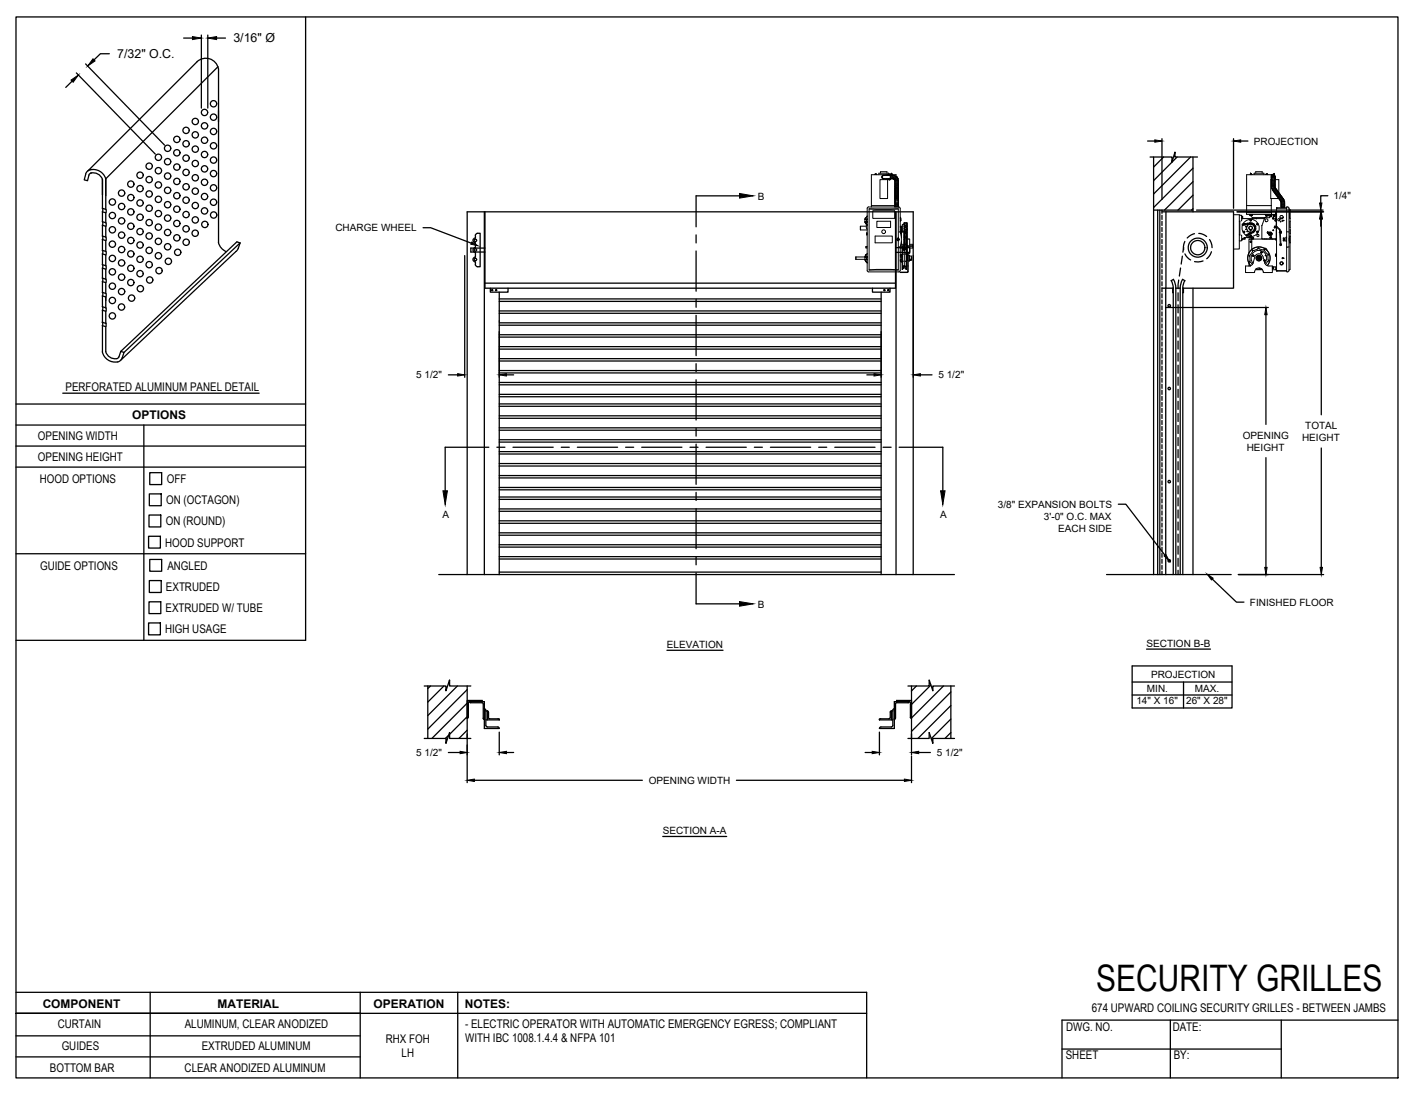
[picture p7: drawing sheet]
<svg xmlns="http://www.w3.org/2000/svg" width="279mm" height="216mm" viewBox="0 0 279 216" stroke-linecap="round" stroke-linejoin="round" font-family="sans-serif">
<!-- layer: ANNOTATIONS -->
<g fill="none" stroke="#000" stroke-width=".25">
<path d="M14.2 16l-1.2 1.3M15.1 14.4l15.5 16M16.9 12.6l15.6 16M21.6 10.6h-1.8l-1.2 1.2M36.2 7.5h1.8M39.7 6.9v14.4M41 6.9v14.4M42.7 7.5h1.8M226.4 27.8h1.5M229.3 27.4v12M243.4 27.4v13.7M244.8 27.8h1.4"/>
<path d="M262 38.6h-1.4v1.5M83.5 44.9h1.5l8 3.1M91.7 50.4v24.1M180.2 50.4v24.1M236.1 41.5h25M244.1 41.8h17.1M260.6 43.2v1.4M260.7 43.2v38.7M88.5 74h1.8M98.5 65.4v9.1M99.9 74h1.4M171 74h1.5"/>
<path d="M173.9 65.4v9.1M181.6 74h2.3M230 60.7h20.3M249.8 62.1v21.7M220.7 99.5h1.4l7.7 10.1M249.8 90.3v21.7M260.7 88.4v23.6M239.2 114.3l4.8 4.5h1.4M244.3 113.4h16.9M131.6 128.3h11.1M223.4 131.4h19.7v8.3h-19.7zM223.4 134.6h19.7"/>
<path d="M223.4 137.2h19.7M226.2 128.1h12.6M233.5 134.6v5.1M88.5 148.5h2.3M92.2 144.8v9.7M93.6 154h33.1M98.5 144.5v4.5M99.9 148.5h1.4M145.3 154h33.2M170.7 148.5h1.4M173.5 144.5v4.5M179.9 144.8v4.2"/>
<path d="M179.9 149.2v5.3M181.3 148.5h2.3M130.8 165.1h12.6"/>
</g>
<g fill="#000" stroke="#000" stroke-width=".2">
<path d="M14 15.8l1.5-1-1.1 1.4zM18.4 11.6l.4 .4-1.5 1zM38 7.2l1.7 .3-1.7 .3zM41 7.5l1.7-.3v.6zM227.9 27.6l1.4 .2-1.4 .3zM243.4 27.8l1.4-.2v.5zM93.1 47.8l1.2 .7-1.4-.3zM260.6 41.8l.2 1.4h-.4zM260.4 40.1h.4l-.2 1.4zM260.7 41.8l.2 1.4h-.4zM90.3 73.7l1.4 .3-1.4 .2zM98.5 74l1.4-.3v.5z"/>
<path d="M172.5 73.7l1.4 .3-1.4 .2zM180.2 74l1.4-.3v.5zM249.8 60.7l.2 1.4h-.4zM229.7 109.7l.3-.3 .7 1.3zM238.2 113.3l1.2 .8-.4 .3zM249.6 112h.4l-.2 1.4zM260.5 112h.4l-.2 1.4zM90.8 148.3l1.4 .2-1.4 .2zM92.2 154l1.4-.2v.4zM98.5 148.5l1.4-.2v.4zM172.1 148.3l1.4 .2-1.4 .2zM178.5 153.8l1.4 .2-1.4 .2z"/>
<path d="M179.9 148.5l1.4-.2v.4z"/>
</g>
<!-- layer: RHX RH F.O.H. -->
<g fill="none" stroke="#000" stroke-width=".25">
<path d="M226.9 31h4.3v1l.6-2v1h4.5M227.6 31v82.4M229.6 31l-2 2M232.3 31l-4.7 4.6M234.9 31l-7.3 7.3M235.4 33.2l-7.8 7.8M235.4 35.9l-5.6 5.6M235.4 38.5l-3 3M235.4 31v10.8M93.8 46.5l.2-.4 .7-.1v6.6h-.7l-.2-.4M93.8 48.9a.48 .48 0 0 0-.5 .4 .48 .48 0 0 0 .5 .5v.9a.48 .48 0 0 0-.5 .5 .48 .48 0 0 0 .5 .5v.5M93.8 47a.48 .48 0 0 0-.5 .4 .48 .48 0 0 0 .5 .5v1"/>
<path d="M93.8 46.5v.5M95.6 41.8v71.6M95.7 41.8v15.1h81v-15.1M95.7 49h-2.8v.7h2.8M95.7 55.9h81M96.8 56.9v.8h3.4v-.8M98.5 57.7v55.7M98.5 59h75.4M98.5 59.5h75.4M172.1 56.9v.8h3.5v-.8M173.9 57.7v55.7M176.7 48.9h2.8v.9h-2.8"/>
<path d="M176.8 41.8v71.6M227.6 41.5h7.8M228.4 41.5v71.9M228.9 41.5v71.9M229.3 41.8h14.1v15.1h-10M229.3 56.9h2.2M229.3 41.5v.6M229.3 42.5v.8M229.3 43.7v.8M229.3 44.9v.8M229.3 46.1v.8M229.3 47.3v.8"/>
<path d="M229.3 48.5v.8M229.3 49.7v.7M229.3 50.8v.8M229.3 52v.8M229.3 53.2v.8M229.3 54.4v.8M229.3 55.6v.8M229.3 56.8v.8M229.3 58v.8M229.3 59.2v.8M230 56.9v56.5M230.1 41.8v15.1"/>
<path d="M231.4 56.9v.9h.1M231.5 56.9v56.5M231.5 55.1l.4 1 .1 .8M231.5 55.1l-.4 .3 .3 .7 .1 .8M232 56.9h.9M232 56.9v56.5M232.5 57.8v1.6M232.6 55.3l-.1 1.7M232.9 56.9v56.5M232.9 52.9l-.2 1.6M233.3 50.5l-.2 1.6M233.3 55.1l-.3 1-.1 .8"/>
<path d="M233.4 55.1l.4 .3-.3 .7-.1 .8M233.4 56.9v56.5M233.5 56.9v.9h-.1M233.6 48.9l-.2 .9M233.8 47.6l-.3 1 .1 .7M233.8 50.1l.5 .7 .6 .5M235.4 56.9v56.5M235.4 41.2l-.3 .3M235.7 46.1l-.6 .3-.8 .6M236.5 46.1l.9 .1 .7 .5M237.4 51.5l-.9 .2-.8-.1M238.7 47.3l.3 .6 .2 1"/>
<path d="M239 49.7l-.2 .5-.7 .9M98.5 70.8h75.4M98.5 71.2h75.4M98.5 68.4h75.4M98.5 68.9h75.4M98.5 66.1h75.4M98.5 66.5h75.4M98.5 63.7h75.4M98.5 64.2h75.4M98.5 61.4h75.4M98.5 61.8h75.4M98.5 77.8h75.4"/>
<path d="M98.5 78.3h75.4M98.5 75.5h75.4M98.5 75.9h75.4M98.5 73.1h75.4M98.5 73.6h75.4M98.5 79.7h75.4M229.3 60.4v.8M229.3 61.6v.8M229.3 62.7v.8M229.3 63.9v.8M229.3 65.1v.8M229.3 66.3v.8"/>
<path d="M229.3 67.5v.8M229.3 68.7v.8M229.3 69.9v.8M229.3 71.1v.8M229.3 72.3v.8M229.3 73.5v.8M229.3 74.7v.7M229.3 75.8v.8M229.3 77v.8M229.3 78.2v.8M229.3 79.4v.8M232.5 60.2v1.5"/>
<path d="M232.5 62.5v1.6M232.5 64.9v1.6M232.5 67.3v1.6M232.5 69.7v1.6M232.5 72.1v1.6M232.5 74.4v1.6M232.5 76.8v1.6M232.5 79.2v1.6M98.5 84.4h75.4M98.5 84.9h75.4M98.5 82.1h75.4M98.5 82.6h75.4"/>
<path d="M98.5 80.2h75.4M98.5 89.1h75.4M98.5 89.6h75.4M98.5 86.8h75.4M98.5 87.2h75.4M98.5 96.2h75.4M98.5 96.7h75.4M98.5 93.9h75.4M98.5 94.3h75.4M98.5 91.5h75.4M98.5 92h75.4M98.5 98.1h75.4"/>
<path d="M98.5 98.6h75.4M229.3 80.6v.8M229.3 81.8v.8M229.3 83v.8M229.3 84.2v.8M229.3 85.4v.8M229.3 86.6v.8M229.3 87.8v.7M229.3 88.9v.8M229.3 90.1v.8M229.3 91.3v.8M229.3 92.5v.8"/>
<path d="M229.3 93.7v.8M229.3 94.9v.8M229.3 96.1v.8M229.3 97.3v.8M229.3 98.5v.8M229.3 99.7v.8M232.5 81.6v1.6M232.5 84v1.6M232.5 86.4v1.5M232.5 88.7v1.6M232.5 91.1v1.6M232.5 93.5v1.6"/>
<path d="M232.5 95.9v1.6M232.5 98.3v1.5M86.6 113.4h101.7M92.2 113.4v-71.6h88v71.6M98.5 112.9h75.4M98.5 102.8h75.4M98.5 103.3h75.4M98.5 100.4h75.4M98.5 100.9h75.4M98.5 107.5h75.4M98.5 108h75.4M98.5 105.2h75.4"/>
<path d="M98.5 105.6h75.4M98.5 109.9h75.4M98.5 110.3h75.4M218.3 113.4h24.6M229.3 100.8v.8M229.3 102v.8M229.3 103.2v.8M229.3 104.4v.8M229.3 105.6v.8M229.3 106.8v.8M229.3 108v.8M229.3 109.2v.8"/>
<path d="M229.3 110.4v.8M229.3 111.6v.8M229.3 112.8v.6M232.5 100.6v1.6M232.5 103v1.6M232.5 105.4v1.6M232.5 107.8v1.6M232.5 110.2v1.6M232.5 112.5v.9M83.7 135.4h4.3v.9l.7-2.1v1.2h4.2M84.4 135.4v10.3M84.9 135.4l-.5 .5"/>
<path d="M87.6 135.4l-3.2 3.2M88.7 134.3h.1M90.3 135.4l-5.9 5.8M92.2 135.4v10.3M92.2 136.1l-7.8 7.8M92.2 138.8l-7 6.9M92.6 138.5l-.2 .2v2.9l-.2 .2M95.1 138.2l-.2 .3M95.1 138.2h-2.9v3.6M95.6 139.9l.3 .3v3.1l.3 .2h2l.3 .3h-2.9v-5.3h-3l.2 .2h2.5l.1 3.1 .2 .2M176.5 139.9l-.3 .3-.1 3.1-.2 .1-2.1 .1M177.1 138.5l-.2-.3h3v3.6l-.3-.2"/>
<path d="M179.2 135.4h4.1v-1.2l.8 2.1v-.9h4.2M179.2 138.7h-2.5v3.1l-.2 .2M179.4 138.5l.2 .2M179.4 138.5l-.2 .2M179.4 138.5h-2.9v5.3h-3l.3-.3M179.6 138.7v2.9M179.9 135.4v10.3M180.8 135.4l-.9 1M183.7 135.2l-3.8 3.8M186.2 135.4l-6.3 6.3M187.6 136.6l-7.7 7.7M187.6 139.2l-6.5 6.5"/>
<path d="M187.6 135.4v10.3M83.7 145.7h4.3v1l.7-2.1v1.1h4.2M88.5 145.1l-.6 .6M92.2 141.4l-3.5 3.5M92.2 144.1l-1.6 1.6M95.6 142h.1M95.9 140.3h.3M95.9 142.1h2.6M96.1 140.3l.3 .2v1.1l.2 .2M96.2 140.3v1.8M96.6 141.9h1.7M98.3 141.8l.2 .3"/>
<path d="M98.5 142.1h.1M173.5 142.1h.1M173.5 142.1h2.7M173.7 141.8l-.2 .3M173.8 141.9h1.7M175.9 140.3l-.2 .2v1.1l-.3 .2M175.9 140.3h.3M175.9 140.3v1.8M176.5 142h.1M179.2 145.7h4.1v-1.1l.8 2.1v-1h4.2M187.6 141.9l-3.9 3.9M187.6 144.6l-1.1 1.1"/>
<circle cx="93.8" cy="51.2" r=".24"/>
<circle cx="93.8" cy="49.3" r=".24"/>
<circle cx="93.8" cy="47.4" r=".24"/>
<circle cx="97.1" cy="57.3" r=".12"/>
<circle cx="97.9" cy="57.3" r=".12"/>
<circle cx="174.5" cy="57.3" r=".12"/>
<circle cx="175.2" cy="57.3" r=".12"/>
<circle cx="236.3" cy="48.9" r="1.41"/>
<circle cx="236.3" cy="48.9" r="1.88"/>
<circle cx="230.7" cy="60.3" r=".24"/>
<circle cx="230.7" cy="76.7" r=".24"/>
<circle cx="230.7" cy="95" r=".24"/>
<circle cx="230.7" cy="110.7" r=".24"/>
</g>
<g fill="none" stroke="#000" stroke-width=".2">
<path d="M172.7 34.5h.3M172.7 34.4h.1M172.7 34.4h.2M172.8 34.4h.1M172.9 34.4h.1M173.6 35.5h1.5v3.7h-1.5zM173.7 34.2v-.3h1.3v.3M174.3 34.6a.32 .32 0 0 0-.2 .3 .32 .32 0 0 0 .2 .3M174.4 34.6a.35 .35 0 0 0-.4 .3 .35 .35 0 0 0 .4 .4M174.4 35.3h.7M174.5 34.6a.38 .38 0 0 0-.5 .3 .38 .38 0 0 0 .5 .4M174.8 35.3h.6"/>
<path d="M174.8 34.6h.5M175.1 34.5l-.7 .1a.31 .31 0 0 0-.3 .3 .31 .31 0 0 0 .3 .3M175.3 34.5h-3.4v6.4M175.3 34.5l-.2 .1 .2-.1M175.3 35.3h-.2l.2 .1M175.3 34.5l.1 .1M175.3 35.3v.1M175.3 35.4l.2 .1 .2-.1M175.3 34.5l.2-.2 .2 .2M175.3 34.4v-.2h-1.9v.3M175.4 34.5h.1M175.4 35.4h.1"/>
<path d="M175.5 34.6v-.2l.1 .2M175.5 35.3v.1M175.5 35.4h-.1M175.5 34.4h.1M175.5 34.6h.1M175.5 35.4h.1M175.5 34.4l-.1 .1M175.5 35.3h.1M175.5 34.4v.1M175.5 34.5v.1M175.5 34.5h.1M175.5 34.4l.1 .1"/>
<path d="M175.6 35.3l-.1 .1M175.6 35.4h-.1M175.6 34.5h.1M175.6 34.6h.3v.7h-.3l-.1 .2v-.2M175.7 35.4h.1M175.7 34.5h.1M175.7 34.5h1.1v.3M175.7 34.5v.9M175.8 34.4l.3 .1M175.8 34.4v.1M175.8 34.4h.1M175.8 34.4h.3"/>
<path d="M175.8 35.3h.1M175.8 34.6h.1M175.9 34.4h.1M176 35.3h.1M176 35.3v-.7h.1v.7M176.1 34.4h-.3M176.1 35.3h.1M176.1 34.6h.3M176.2 34.6v.7M176.2 34.6h.1M176.2 35.3h.2M176.4 34.6l.1 .1-.2 .6"/>
<path d="M176.4 34.6l-.2 .6M176.4 35.3l.1 .1M176.4 35.4l.1 .1M176.5 34.6l.2 .1M176.5 35.4v.1M176.6 37.1v-.1a.37 .37 0 0 1 .4-.1 .37 .37 0 0 1 .2 .3l-.2-.1-.4 .1zM176.6 39.3a.35 .35 0 0 1 .3-.3 .35 .35 0 0 1 .4 .3M176.6 39.1a.35 .35 0 0 1 .3-.3 .35 .35 0 0 1 .4 .3M176.6 38.9a.35 .35 0 0 1 .3-.3 .35 .35 0 0 1 .4 .3M176.6 38.8a.35 .35 0 0 1 .3-.4 .35 .35 0 0 1 .4 .4M176.6 38.6a.35 .35 0 0 1 .3-.4 .35 .35 0 0 1 .4 .4M176.6 38.4a.35 .35 0 0 1 .3-.4 .35 .35 0 0 1 .4 .4"/>
<path d="M176.6 38.2a.35 .35 0 0 1 .3-.4 .35 .35 0 0 1 .4 .4M176.6 38a.35 .35 0 0 1 .3-.4 .35 .35 0 0 1 .4 .4M176.6 37.8a.35 .35 0 0 1 .3-.3 .35 .35 0 0 1 .4 .3M176.6 37.6a.35 .35 0 0 1 .3-.3 .35 .35 0 0 1 .4 .3M176.6 37.4a.35 .35 0 0 1 .3-.3 .35 .35 0 0 1 .4 .3M176.6 36.8v.1M176.6 35.6v.1M176.6 36.1v.1M176.6 35.8v.1M176.6 36.3v.1M176.6 36.6v.1M176.6 39.7a.33 .33 0 0 1 .3-.3 .33 .33 0 0 1 .3 .3"/>
<path d="M176.6 39.5a.34 .34 0 0 1 .3-.2 .34 .34 0 0 1 .3 .2 .34 .34 0 0 0-.3-.3 .34 .34 0 0 0-.3 .3M176.6 35.6h.6v.1M176.6 39.8a.34 .34 0 0 1 .3-.3 .34 .34 0 0 1 .3 .3M176.6 39.3a.35 .35 0 0 1 .3-.2 .35 .35 0 0 1 .3 .2M176.6 39.1a.35 .35 0 0 1 .3-.2 .35 .35 0 0 1 .3 .2M176.6 38.9a.35 .35 0 0 1 .3-.2 .35 .35 0 0 1 .3 .2M176.6 38.7a.35 .35 0 0 1 .3-.2 .35 .35 0 0 1 .3 .2M176.6 38.5a.38 .38 0 0 1 .6 0M176.6 38.4a.35 .35 0 0 1 .3-.3 .35 .35 0 0 1 .3 .3M176.6 38.2a.35 .35 0 0 1 .3-.3 .35 .35 0 0 1 .3 .3M176.6 38a.35 .35 0 0 1 .3-.3 .35 .35 0 0 1 .3 .3M176.6 37.8a.35 .35 0 0 1 .3-.3 .35 .35 0 0 1 .3 .3"/>
<path d="M176.6 37.6a.35 .35 0 0 1 .3-.2 .35 .35 0 0 1 .3 .2M176.6 37.4a.35 .35 0 0 1 .3-.2 .35 .35 0 0 1 .3 .2M176.6 36.7v.1h.6M176.6 36.6h.6M176.6 36.7h.6M176.6 36v.1h.6v-.1M176.6 36.3v-.1h.6v.1M176.6 36.3h.6M176.6 36.4h.6M176.6 36h.6M176.6 36.4v.2M176.6 38.5h.1"/>
<path d="M176.7 39.8l-.1 .1M176.8 34.8l-.5 .5 .1 .1M176.8 34.8l-.4 .6M176.8 34.8l.2 .2M177 35v.1M177 35l-.5 .4M177 35.1h.1M177 35.1l-.5 .4M177 35l.2 .3M177.2 39.8v.1M177.2 35.4l-.6 .2-.1-.1M177.2 35.4h.1"/>
<path d="M177.2 35.4v-.1l-.6 .2M177.2 35.3v.3M177.2 36.1v.1M177.2 35.8v.1M177.2 36.3v.1M177.2 36.6v.1M177.2 36.8v.1M177.2 36.9h-.6v.1M177.2 35.7h-.6M177.2 35.7v.2h-.6v-.2M177.2 36.4v.2M177.2 36.7v.1"/>
<path d="M177.2 36.9v.1M177.2 38.5h.1M246.7 34.4h.3M246.7 34.4v.1M246.7 34.4h.1M246.9 34.4h-.1M247 34.4h.1M247 34.4h-.3M247 34.4v.1M247.5 34.5v-.3h1.9v.3M247.8 34.2v-.3h1.2v.3M249.8 34.4l.3 .1"/>
<path d="M249.9 34.4h.1M249.9 34.4h.2M249.9 34.4l-.1 .1M250 34.4h.1M250.1 34.4h.1M250.8 35.5v-1h-4.8v7.8M250.8 34.6v.6M250.8 39.2v2.8M250.8 34.6h.3M250.8 35.3h.1M250.9 34.9a.37 .37 0 0 1 .4-.3 .37 .37 0 0 1 .3 .3M250.9 35.2a.36 .36 0 0 1 .3-.5 .36 .36 0 0 1 .4 .5"/>
<path d="M250.9 36.6v.1M250.9 36.1v.1M250.9 36.3v.1M250.9 35.8v.1M250.9 36.7v.2h.7M250.9 35.5a.39 .39 0 0 1 .7 0M250.9 35.3a.35 .35 0 0 1 .4-.3 .35 .35 0 0 1 .3 .3 .34 .34 0 0 0-.3-.2 .34 .34 0 0 0-.4 .2M250.9 35.6v-.1h-.2v3.7h1.6M250.9 36v.1h.7v-.1M250.9 36.3v-.1h.7v.1M250.9 36.4v.2M250.9 36.6h.7"/>
<path d="M250.9 36.7h.7M250.9 36.3h.7M250.9 36.4h.7M250.9 36h.7M250.9 36.9l.1 .3M250.9 35.7h.7M250.9 35.5a.39 .39 0 0 1 .7 .1M250.9 34.9l.3-.2 .4 .2M251 37.3l.1 .2M251.1 37.5v.1M251.2 34.5v-.2h.2v.3M251.2 34.4h-.3v.4l.4-.3"/>
<path d="M251.2 37.7l.1 .1M251.3 34.5h.1M251.3 34.3v.3M251.4 37.9h.1M251.4 34.4h.1M251.4 34.5h.1M251.4 34.6h.1M251.4 34.4l.1 .1M251.5 34.5l-.1 .1M251.5 34.5h.1M251.5 34.5v.1M251.5 34.6l.1 .4a.38 .38 0 0 0-.4-.4 .38 .38 0 0 0-.3 .4"/>
<path d="M251.5 38l.1 .1M251.5 34.6h-.1M251.6 35.6l-.7 .1v.2h.7v-.2M251.6 35.1a.32 .32 0 0 0-.4-.3 .32 .32 0 0 0-.3 .3M251.6 38.1l.1 .1M251.6 36.8v.2M251.6 36.6v.1M251.6 36.1v.1M251.6 36.3v.1M251.6 35.8v.1M251.6 37v.1M251.6 35.6v.1"/>
<path d="M251.6 36.7v.1l-.7 .1M251.6 37l-.6 .2M251.6 36.4v.2M251.6 37.1l-.6 .2-.1-.1M251.6 37.1l.1 .1M251.6 34.9h.1M251.6 37.1l-.5 .4M251.6 35.5h.7v2.5M251.7 38.2v.1M251.7 37.2l-.5 .3v.2M251.7 37.2l.1 .1-.6 .4M251.7 38.3l.1 .1"/>
<path d="M251.8 37.3h.1M251.8 38.4v.1M251.8 37.4l-.5 .3M251.8 37.4l.1 .1M251.9 37.5l-.5 .4-.1-.2M251.9 37.5h.1M251.9 38.6l.1 .1M252 37.5l.1 .2-.6 .4-.1-.2M252 37.5l-.6 .4M252 38.7l.5-.4 .1 .1-.5 .4zM252 37.6l.1 .1M252.1 38.8v.1"/>
<path d="M252.1 37.7l-.5 .4M252.1 37.7l.1 .1M252.1 38.9l.5-.4 .2 .1-.6 .4zM252.2 37.8l-.5 .4M252.2 37.8v.1M252.2 39l.1 .1M252.2 37.9l-.5 .4M252.2 37.9l.1 .1M252.3 38l.1 .1M252.3 39.2h.1M252.3 38l-.5 .4M252.3 39.2l.1 .1"/>
<path d="M252.4 38.1l-.6 .4M252.4 38.1l.1 .1M252.5 38.2v.1M252.5 38.2l-.6 .4-.1-.1M252.5 39.4h.1M252.5 39.5l.1 .1M252.6 38.4v.1M252.6 39.5l.1 .1M252.7 39.7h.1M252.7 39.7l.1 .1M252.7 38.6l.1 .1M252.8 39.8h.1"/>
<path d="M252.8 39.8v.1M252.8 39.9h.1M252.8 38.7l-.5 .4M252.8 38.7l.1 .1-.4 .3-.2 .1v-.1M252.9 38.8v.1M252.9 38.9l-.5 .4 .1 .1 .5-.4M252.9 38.9l.1 .1M253 39l.1 .1M253.1 39.1l-.6 .4M253.1 39.1l.1 .1M253.2 39.2l-.6 .4M253.2 39.2v.1"/>
<path d="M253.2 39.3l-.5 .4M253.2 39.3h.1M253.2 39.3l.1 .1M253.3 39.4l.1 .1-.6 .3M253.3 39.4l-.6 .3M253.4 39.5l.1 .3-.7 .2h.7M253.4 39.8h-.6M253.4 39.8v.1M253.5 39.9v.1M168.9 51.2h2.2M168.9 50.7h1.8M168.9 50.7v.5"/>
<path d="M169.8 44.6v.8v-.8h1.1M169.8 45.4h1.3M170.7 43.8h.4M170.7 43.3h.4M170.7 43.9v.1M170.7 51.3l.4 .6M170.7 43.9l.4 .6-.3-.5M170.7 43.2h.5M170.7 43.2v.7M170.7 50.6v.7M170.7 50.6h.5M170.7 51.3h.5"/>
<path d="M170.7 43.9h.5M170.7 51.2h.1M170.7 43.8h.1M170.7 50.7h.2M170.7 50.5v.1M170.7 43.1v.1M170.7 50.7v.1M170.7 51.4h.1M170.7 44h.1M170.8 50.5h.1M170.8 43.1h.1M170.8 51.6l.1 .1z"/>
<path d="M170.8 50.3l.2-.1zM170.8 50.3v.1M170.8 51.5v.1M170.9 50.7h.2v.5M170.9 43.3h.1M170.9 43.8h.1M170.9 50.7v.1M170.9 51.2h.1M170.9 43.8h-.2M170.9 43.8h.2M170.9 51.2h.2M170.9 48.6h.2"/>
<path d="M170.9 48.6v.3h.2M170.9 48.6v.1M170.9 43.3l.1 .1M170.9 50.7v.5M170.9 44.2v.7l.2 .3M171 43.7l-.1 .1M171 43.4v.3v-.3M171 51.2h.1M171 46.1l.1 .2M171 46h.1M171 46.4h.1M171 46v.4"/>
<path d="M171 46v.1M171 46.3v.1M171 46.1h.1M171.1 43.3h-.1M171.1 43.3h-.2M171.1 42.7l-.4 .5M171.1 50.1l-.4 .5M171.1 50.1l-.3 .4M171.1 42.7l-.3 .4M171.1 44.5h.1M171.1 51.9h.1M171.1 42.7v-1.6l.2-.2h6.2l.1 .2v4.6"/>
<path d="M171.1 44.5v5.6M171.1 42.7v.5M171.1 43.3v.5M171.1 43.9v.6M171.1 50.1v.5M171.1 43.3h-.4h.2M171.2 50.7h-.1M171.2 50.7l-.5 .1M171.5 53.3l2.9-.2 2.8 .2M171.5 41.2l2.9 .1 2.8-.1M171.5 53.3h5.7M171.9 40.6h5.3"/>
<path d="M172.2 41.6h4.3v1.5h-4.3zM172.7 46.6h3.4v1.3h-3.4zM173 43.7h2.7v1.2h-2.7zM176.6 40v.1M176.6 40.7v.1M176.6 40.2v.1M176.6 40.5v.2M176.6 40v-.1l.2-.1 .4 .1v.1M176.6 40.3v.2h.6v-.2M176.6 40.1h.6M176.6 40h.6M176.6 40.7h.6"/>
<path d="M176.6 40.3h.6M176.6 40.1v.2M176.6 40.8v.1M177.1 47.3h.2zM177.1 47.2h.2zM177.1 47.3h.2M177.2 47.5h.1M177.2 47l.2 .3-.2 .2M177.2 40v.1M177.2 40.7v.1M177.2 40.2v.1M177.2 40.5v.1"/>
<path d="M177.2 47h.1M177.2 40.1v.2M177.2 40.6v.1M177.2 40.8v.1M177.2 47v-5.8h-5.7v12.1M177.2 47.5v5.8M177.3 47.2l-.1-.1-.1 .2M177.3 47.3h.1M177.3 47.2v.1M177.3 48.7l.3 .1v4.6l-.1 .2h-6.2l-.2-.2v-2.1M177.6 45.7l.3 1.6-.3 1.5M177.6 44.7h.2"/>
<path d="M177.6 45.7h.1v.2M177.6 43.1l.1 .3M177.6 45.7l-.3 .1M177.6 45.4h.1M177.6 50.3h.3M177.6 50.4h.3M177.6 44.6h.5M177.6 49h.4M177.6 51.4h.1M177.6 44.9h.1M177.6 50.5h.3M177.6 51.6h.1"/>
<path d="M177.6 50.7h.1M177.6 51.2h.1M177.7 45.8v.1M177.7 48.7h1.2M177.7 45.8h.1M177.7 45.8l.2 .1M177.7 45.9h.2M177.7 43v.1M177.7 46h.1M177.7 43.6h.1M177.7 43.1h.1M177.7 43.1v.5l-.1-.2"/>
<path d="M177.7 43.2h.1M177.7 48.5h1.3M177.7 43.5h.1M177.7 45.4l.1-.7 .1 1.1M177.7 45.9h.1M177.7 51.6l.2 .1M177.7 51.2h.2M177.7 50.7h.2M177.7 50.3h.2M177.7 43.2v.3M177.7 45.4v.4M177.7 45.9v.2"/>
<path d="M177.7 50.3h.1M177.7 50.5v.2M177.7 51.2v.4M177.7 51.6h.2M177.9 48.2h.5M177.9 47.6l-.1 .7M177.9 45.4h.2M177.9 45.9v1.1M177.9 50.2l-.2 .1M177.9 50.2v.1M177.9 51.6v.1M178 50.2v1.5"/>
<path d="M178.1 48.7l-.1 4.5 .2-.2 .1-.4M178.1 48.7v.4M178.1 48.7v4.5M178.1 48.8l.1 .1 .1 .4M178.1 49.1h.1M178.1 50.1l.2 .1M178.1 49.1l.2 .3M178.1 51.6h.1M178.1 52.9v.1M178.3 51.5l-.2 .1M178.3 52.4l-.2 .2M178.3 52.7v.2"/>
<path d="M178.3 52.6h.1M178.4 49.3v.1M178.4 49.4h.1M178.4 45.7v.4M178.4 46.8h.6M178.4 44.2h.6M178.4 46h.6M178.4 45.9h.1M178.4 46.7h.6M178.4 46.6h.1M178.4 46.8h.1M178.4 47.3h.6"/>
<path d="M178.4 47.3h.1M178.4 48.5v.1M178.4 48.9v.2M178.4 49.3h.1M178.4 44.3h-.3v1.4h.3M178.4 45.4v.2M178.4 45v.2M178.4 44.6v.2M178.4 44v.4M178.4 44h.5M178.4 48.7v.2M178.4 52.5v.1"/>
<path d="M178.4 52.5h.1M178.5 52.5v.1M178.5 52.6h.1M178.5 49.3v.1M178.5 44.9h.1M178.5 44.5h.1M178.5 45.7h.1M178.5 45.6h.1M178.5 52.7l.3 .5M178.5 52.6l.1 .3M178.5 44.5l.4 .1M178.5 45.6h.4"/>
<path d="M178.5 45.3h.3M178.5 49.3l.1-.1h-.2v.1M178.5 44.1v.1M178.5 44.4v.2M178.5 44.8v.2M178.5 45.6v.2M178.5 46v.1M178.5 46.2v.1M178.5 46.4v.1M178.5 46.7v.1M178.5 46.9v.1M178.5 47.1v.1"/>
<path d="M178.5 47.3v.1M178.5 47.6v.1M178.5 47.8v.1M178.5 48v.1M178.5 48.3v.1M178.5 48.5v.1M178.5 48.7v.1M178.5 48.9v.1M178.6 52.4l.2 .2M178.6 45.3h.1M178.6 45.6v.1h-.1M178.6 46h.1"/>
<path d="M178.6 48.9l-.3 .1M178.6 51.5l.1 .1M178.6 44.7l-.1 .2 .3 .1M178.6 46h.1h-.1M178.7 50.1l-.1 .1M178.7 50.1h.1M178.7 51.6h.1M178.7 45.3h.1M178.7 44.7l-.1 .1M178.7 44.8l.1 .1M178.7 45.3h-.2v.1M178.7 45.7h.1"/>
<path d="M178.8 49.1v-.4v4.5M178.8 49.1l-.2 .3M178.8 52.9v.1M178.8 52.6h.1M178.8 45.6l-.2 .1h.2M178.8 46h.1M178.8 48.8l-.2 .1-.1 .4M178.8 45.3v-.1v.2h.1M178.8 44.5h.1M178.8 45.7h.1M178.8 44.9h.1M178.8 49.1h.1"/>
<path d="M178.8 44.9v.1M178.8 45.6v.2h.1M178.8 46l.1 .1M178.8 46.2l.1 .1M178.8 46.4l.1 .1M178.8 46.7l.1 .1M178.8 46.9l.1 .1M178.8 47.1l.1 .1M178.8 47.3l.1 .1M178.8 47.6l.1 .1M178.8 47.8l.1 .1M178.8 48l.1 .1"/>
<path d="M178.8 48.3l.1 .1M178.8 48.5l.1 .1M178.8 48.7v4.5M178.9 51.4h.1M178.9 50.4h.1M178.9 50.3h.1M178.9 48.8h.1M178.9 48.9h.1M178.9 49.2h.1M178.9 49.4h.1M178.9 49.6h.1M178.9 49.9h.1"/>
<path d="M178.9 50.1h.1M178.9 51.3v.1M178.9 49h.1M178.9 49.3h.1M178.9 49.5h.1M178.9 49.7h.1M178.9 50h.1M178.9 50.2h.1M178.9 44.8h-.1v.2h.1M178.9 44.4h-.1v.2M178.9 44.1l-.1 .1M178.9 45.2l-.2 .1"/>
<path d="M178.9 45.4h.1M178.9 46.1h.1M178.9 50.5h.1M178.9 45.7h.1M178.9 46.3h.1M178.9 45.2h.1M178.9 45h.1M178.9 44.8h.1M178.9 44.6h.1M178.9 45.6h.1M178.9 44.5h.1M178.9 44.4h.1"/>
<path d="M178.9 44.3h.1M178.9 45.9h.1M178.9 44h.1M178.9 50.6v-6.6h-.5v8.5M178.9 46.6h.1M178.9 46.8h.1M178.9 47h.1M178.9 47.3h.1M178.9 47.5h.1M178.9 47.7h.1M178.9 47.9h.1M178.9 48.2h.1"/>
<path d="M178.9 48.4h.1M178.9 48.6h.1M178.9 48.7h.1M178.9 49.1h.1M178.9 49.8h.1M179 51.4h.1M179 44.6l-.1 .8v-.2M179 47.2h.5v2.8h-.6M179 47.1h-.6v.4M179 47.6h-.6v.1M179 46.2h-.6v.1M179 46.4h-.6v.6"/>
<path d="M179 47.8h-.6v.1M179 48h-.6v.2M179 48.3h-.6v.1M179 50.8v.3M179 50.6h-.1M179.1 51.4h.1M179.1 48.5l.1 .2zM179.1 50.5v.9M179.1 50.1l.1 3.5-.2 .2h-1.4l1.5-.2zM179.1 52.5h.1M179.2 50.4h.2M179.4 50.4v1.1h-.2"/>
<path d="M179.4 50.4h.1M179.4 50.5h.4v.9h-.4M179.5 48.2h.6v.8h-.6M179.5 48.5h.6M179.5 48.7h.6M179.5 51.3h.1M179.6 51.3h-.1M179.6 51.3h.1M179.6 51.4h.1M179.6 51.3v.1M179.7 51.3v.1M179.7 51.3h.1"/>
<path d="M179.8 50.7h.1M179.8 51.2h.1M179.9 50.7h.1M179.9 50.7v.5M179.9 51.2h.1M243.4 42.4h1.1v6.7h-1.1M244.5 47.5h.4M244.5 42.5h.4M244.5 46.3h.1M244.5 43.7h.1M244.6 43.6v2.8M244.9 42.5l.1 .1"/>
<path d="M244.9 46.4l.1 .1M245 47.4l-.1 .1M245 43.5l-.1 .1M245 47.3h.2zM245 42.7h.2M245 42.9l.2 .1-.2 .1M245 42.7h.2v.2M245 42.6v.9M245 46.5v.9M245.1 44.5a1.7 1.7 0 0 0 .7 1.9M245.2 42.7h.1M245.2 47.1v.2"/>
<path d="M245.2 47.3h-.2M245.2 43.1l-.2 .1M245.2 47.3h.1M245.2 43.2h.1M245.2 42.7v.2M245.2 43.1h4.3M245.2 47.1l.4 .1M245.2 47.2v.1M245.3 47h.3v.2v-.2M245.3 44.2a1.7 1.7 0 0 1 2.2-.7 1.7 1.7 0 0 1 .8 2.2 1.7 1.7 0 0 1-2.2 .9M245.3 44.2l-.2 .1M245.4 44.2h.2l-.3 .1"/>
<path d="M245.4 45.7l.2 .1zM245.4 47v.2M245.4 46.9h2M245.6 44.4l.5-.1a.24 .24 0 0 1 0 .3 .24 .24 0 0 1-.3 .1M245.6 44.2l-.2-.1-.1 .1M245.6 44.4l-.5 .1M245.6 46.9v.1M245.8 45.2v.1a.25 .25 0 0 1 .3 .1 .25 .25 0 0 1-.1 .3M245.8 44.2h-.3M245.8 44.7h.1M245.8 44.8l.2 .1M246 42h4.9l-.1 .3"/>
<path d="M246 40.6h4.8M246 44.9l-.2 .4M246 42.3h5.8v.1M246 44.1l-.2 .1M246 46.3l-.2 .1M246.2 46.9h.8M246.2 46.2l-.2 .2M246.3 44.1h-.3M246.3 44.3h-.2M246.3 45.6l.2 .1v.3l.3-.3 .1 .2M246.3 45.7h-.2M246.3 46.4l-.4 .2"/>
<path d="M246.4 51.9v.6M246.5 52.5h-.7v1.3h1.7l.1-.2M246.5 44l.7 .1M246.5 44.2l-.3 .1M246.5 44l-.2 .1M246.5 44h.1M246.5 47.2h5.2v.1h.2M246.5 44.2l-.2 .1M246.6 42.3h.1M246.6 42.3l.1 .2v-.2M246.6 42.3h.5M246.6 42.5h.5"/>
<path d="M246.7 42.3h.1M246.7 45.3v.2h.2v-.2M246.7 45.3h.2M246.7 45.4h.2M246.7 45.3a.33 .33 0 0 1-.2-.5 .33 .33 0 0 1 .5 0 .33 .33 0 0 1-.1 .5M246.7 45.3a.37 .37 0 0 1-.2-.5 .37 .37 0 0 1 .6 0 .37 .37 0 0 1-.2 .5M246.7 52.3v.2M246.7 46.5l.2 .1zM246.7 43.5h.2zM246.7 47.7l.2 .1M246.7 42.5h.4M246.7 47.6l.2 .2"/>
<path d="M246.7 52.4l.1 .1a2.22 2.22 0 0 1 0-3.1 2.22 2.22 0 0 1 3.1-.1 2.22 2.22 0 0 1 .1 3.1M246.8 47.6l.1 .2M246.8 47.6h.1v.2M246.8 47.6l-.1 .1M246.8 42.3h.1M246.9 44.2l.2 .1M246.9 44.2h-.2M246.9 42.3h.1M246.9 44.2h-.4M246.9 47.1h.3M246.9 47.2l.1 2M246.9 47.2h-.5v2.8"/>
<path d="M246.9 47.2h.3M246.9 47.2h.1M246.9 47.8h.1M247 42.3v.2M247 42.3h.1M247.1 44.3l.1 .1M247.1 45.8l-.9 .4M247.1 42.3v.2M247.1 44.3h.1M247.1 44.2l.1 .1M247.1 52.2l-.3-.4-.3-.1 .2-.2-.1-.8-.2-.3 .3-.1 .4-.6v-.3h.3l.7-.3 .2-.2 .2 .2 .8 .2 .2-.1v.3l.5 .6 .3 .1-.1 .2v.8l.2 .3-.3 .1-.4 .6M247.1 42.3h.1"/>
<path d="M247.2 47.1h-.3M247.2 44.1l.2 .1M247.2 42.9v.2M247.2 47.2h.1M247.2 44.3l.4 .5M247.2 51.9a1.53 1.53 0 0 1 .1-2.1 1.53 1.53 0 0 1 2.2 0 1.53 1.53 0 0 1 .1 2.1M247.2 44.4h.1M247.2 45.7h.1M247.3 45.6l-.2 .2M247.3 51.9a.86 .86 0 0 1-.8 .6M247.4 44.2l.3 .3M247.4 46.8v.4"/>
<path d="M247.4 44.5l.1 .2M247.4 44.5v.1M247.5 45.7h.1M247.5 45.3l-.1 .1M247.5 45.3l-.3 .3M247.5 44.9v.1M247.6 45.2l-.1 .1M247.6 45l-.1 .2M247.6 44.8v.2M247.6 44.9h.1M247.7 44.5a1.03 1.03 0 0 1-.5 1.4l-.9 .5M247.7 53.2h1.4"/>
<path d="M247.8 45.2v.1M247.8 44.7h.1M247.8 45.2l-.1 .1M247.8 44.8h.1M247.8 53.1h1.2M248 46.3l.2-.1 .2 .1v.3l-.2 .1-.2-.1zM248 44.2l.2 .1zM248 45.7l.2 .1zM248.2 50.9h.1M248.2 50.8h.1M248.3 51.2h.1M248.3 50.7h.1"/>
<path d="M248.5 52.9v.1l.1-.1M248.5 50.7h.1M248.5 51.2h.1M248.5 51.4h.1M248.6 51.1h.1M248.6 51.3l-.1 .1M248.6 51h.1M248.7 51.3h.1M248.7 51.3h-.1M249.2 50.7a.86 .86 0 0 0-.8-.6 .86 .86 0 0 0-.8 .6l-.3 1.2M249.2 50.7l.4 1.2M249.4 51.4h.2l-.2 .1"/>
<path d="M249.4 43.1v.2M249.4 47.2h.1M249.5 49a.37 .37 0 0 1 .5 .4M249.5 43a5.8 5.8 0 0 0-.5 4.1h.1M249.5 51.9a.86 .86 0 0 0 .9 .6h.7v1.3h-1.8a.9 .9 0 0 0-.8-.9 .9 .9 0 0 0-.9 .7M249.6 42.3l.9 .1M249.6 47.2h.1M249.6 42.9l-.1 .1M249.6 42.9v.1M249.7 49.1l.1 .1M249.7 42.4h.5v.2h-.5M249.7 42.4h.1"/>
<path d="M249.7 42.6h.5M249.7 42.4v.2M249.8 42.4h.1M249.8 43.7l-.2-.2 .1-.2 .3-.1 .2 .4-.4 .1M249.9 42.4h.1M249.9 42.4v.2M249.9 47.2h.1M250 42.6l-.3 .4M250 42.4h.1M250.1 45.9v.1zM250.1 45.9l.1 .1M250.1 45.8l.2 .2z"/>
<path d="M250.1 45.8l.1 .2h-.1M250.1 45.8h.1M250.1 45.8l.1 .2M250.1 42.4v.2M250.1 45.8l.2 .1M250.2 42.4h.1M250.2 42.6h.1M250.2 46h-.1M250.4 46.1h.1M250.5 46.3h-.1a.29 .29 0 0 1 .1-.4 .29 .29 0 0 1 .4 .1 .29 .29 0 0 1-.1 .4M250.5 46.3h.1M250.5 46.3h.3"/>
<path d="M250.5 42.5h1.2M250.5 47.2h.1M250.5 42.3l-.1 .7h-3.2l-.4-.5M250.6 45.9l-.2 .2M250.6 45.9h.1M250.6 46.3h.1M250.6 46h.1M250.6 46.8l.3 .1zM250.6 46.9l.3 .1zM250.6 46.9h.1M250.6 46.9h.3M250.7 42.6h.2z"/>
<path d="M250.7 42.6v.1M250.7 42.6h.2M250.7 46.3h.1M250.7 46h.1M250.8 46h-.1M250.8 45.9l.1 .3M250.8 46v.2M250.8 46.1v.2M250.8 46.1h.1M250.8 46.2h.1M250.9 46.9h-.2M250.9 42.7l-.1 .1-.1-.1"/>
<path d="M250.9 42.6l-.2 .1M251 47.2h.1M251.1 52.7h.6v.5l.1-.1M251.1 52.8l.1 .2M251.1 53.2h.7M251.1 52.7l.2 .1-.1 .2-.1-.1 .1 .1M251.1 52.9h.1M251.1 47.2h.1M251.1 52.7v.1M251.1 52.7l.2 .2M251.1 52.7l.2 .1v.1M251.1 43.1h.2z"/>
<path d="M251.1 43.1h.1M251.1 43.1l.2 .1M251.1 43.2h.2M251.2 45.4h.1M251.2 43l.1 .1h-.2h.2M251.2 43l.1 .1M251.3 42.6l.2 .1-.1 .1zM251.3 52.9l-.1 .1M251.3 42.6h.2M251.3 42.6v.1h.2M251.3 43.1v.1M251.5 44.7h.2"/>
<path d="M251.5 44.7l-.1 .2h.2M251.5 42.7h.1M251.6 43.6h.2zM251.6 43.5l.2 .1M251.6 44.9v.1M251.7 50.5l.2 .1M251.7 44.7h-.1M251.7 50.2v.3M251.7 42.1h.1M251.7 42h.1M251.7 50.4h.1M251.7 43.5h.1"/>
<path d="M251.7 50.3h.1M251.7 50.3v.1M251.7 42.5l-.1 1.1M251.7 43.4h.1M251.7 42v.1M251.7 43.4v.1M251.7 53.1h.2M251.7 42.9h.2M251.8 50.3h.1M251.8 50.2h.1M251.8 43.6h.1M251.8 42.4h.1"/>
<path d="M251.8 42.3h.1M251.8 53.1v.1M251.8 43.3h.1M251.8 43.2v.1zM251.8 50.2v.1M251.8 50.4v.2M251.8 53.1h.1M251.8 47l-2.7 .2M251.8 43.6v1.1M251.8 44.9v2.2M251.8 43.4h.1M251.8 43.5h.1"/>
<path d="M251.8 43.2v.4M251.8 43.6v.1M251.9 44.7l.7 .6v.5M251.9 53.4l2 .1M251.9 44.9h-.3M251.9 42.2h.1M251.9 42h.1M251.9 43.6h.1M251.9 43.3h.1M251.9 44.9l-.1 .1M251.9 43.3l-.2 .1M251.9 42v.2"/>
<path d="M251.9 44.9h.1M251.9 41.1v3.6h-.4v.3M251.9 50.2h-.2M251.9 42.2l-.1 .7M251.9 44.2l-.1 .1M251.9 43.2h-.1M251.9 50.3v.1M251.9 44.9v8.5M251.9 41.1h2M251.9 53.4h2M251.9 53.4h.1M251.9 41v.1"/>
<path d="M251.9 44.9l.5 .5 .1 .4M252 41v.1M252 53.4v.1M252.4 45.8h.3zM252.6 43h.6M252.6 45.9l.1 2.5-.2-2.5M252.6 45.6l.2 .1M252.6 45.7h.1M252.6 45.9h.1M252.7 43l.2 .1 .2-.1M252.7 45.8l.1-.1v.2h-.1M252.7 48.1l.2 .2-.2 .2-.2-.2 .1-.2"/>
<path d="M252.8 42.5h.2M252.8 40.5v.1M252.8 40v.1M252.8 40.7v.1M252.8 40.2v.1M252.8 45.8h.1M252.8 45.9l-.2 .1M252.8 40.3h.7v.2h-.7zM252.8 40.8h.7v.1h-.7zM252.9 48.2v.2M253 51h.1M253 50.9l.1 .1z"/>
<path d="M253 43.5v.1M253 50.9h.1M253.1 43.5v.1M253.1 50.9v.1M253.1 50.9l-.1 .1M253.3 47.2l.1 .1M253.4 47.2v.1M253.4 47.2l.1 .1h-.1M253.5 40.5v.1M253.5 40v.1M253.5 40.7v.1M253.5 40.2v.1"/>
<path d="M253.5 40.1h-.7v.2h.7M253.5 40.6h-.7v.1h.7M253.5 40.1v.2M253.5 40.6v.1M253.8 47.5h.1M253.8 47h.1M253.9 47h.1M253.9 47.5h.1M253.9 45.7l.4 .1M253.9 40.9h.3l.1 .2v12.3l-.2 .3h-.2zM253.9 47h-.7v.5h.7M253.9 41l-2 .1"/>
<path d="M254.3 48.7l-.4 .1M254.3 41.2l.3 .1v.3M254.4 47v.5M254.4 41.6h.2v1.5h-.2zM254.5 46.6v1.3M254.6 43.7v1.2M254.6 47.9v5.3l-.3 .1M254.6 45.4v.7M254.6 43.1v3.5M98.5 63.5h.1"/>
<circle cx="174.4" cy="45.7" r=".37"/>
<circle cx="177.2" cy="47.3" r=".16"/>
<circle cx="177.2" cy="47.3" r=".24"/>
<circle cx="245.2" cy="44.4" r=".07"/>
<circle cx="245.5" cy="45.8" r=".16"/>
<circle cx="245.7" cy="44.3" r=".07"/>
<circle cx="246" cy="46.5" r=".07"/>
<circle cx="246.2" cy="44.2" r=".07"/>
<circle cx="246.4" cy="46.3" r=".07"/>
<circle cx="246.6" cy="44.1" r=".07"/>
<circle cx="246.8" cy="43.5" r=".16"/>
<circle cx="246.8" cy="46.5" r=".16"/>
<circle cx="246.8" cy="46" r=".07"/>
<circle cx="246.8" cy="47.7" r=".16"/>
<circle cx="247" cy="44.1" r=".07"/>
<circle cx="247.2" cy="45.8" r=".07"/>
<circle cx="247.3" cy="50.5" r=".12"/>
<circle cx="247.3" cy="50.5" r=".07"/>
<circle cx="247.4" cy="44.3" r=".07"/>
<circle cx="247.5" cy="45.5" r=".07"/>
<circle cx="247.6" cy="44.7" r=".07"/>
<circle cx="247.7" cy="45.1" r=".07"/>
<circle cx="248.1" cy="44.2" r=".16"/>
<circle cx="248.1" cy="45.8" r=".16"/>
<circle cx="248.4" cy="50.9" r=".56"/>
<circle cx="248.4" cy="50.9" r=".54"/>
<circle cx="248.4" cy="50.9" r=".43"/>
<circle cx="248.4" cy="50.9" r=".22"/>
<circle cx="248.4" cy="50.9" r=".24"/>
<circle cx="248.9" cy="49.8" r=".12"/>
<circle cx="248.9" cy="49.8" r=".07"/>
<circle cx="249.5" cy="51.4" r=".07"/>
<circle cx="249.7" cy="50.4" r=".07"/>
<circle cx="250.2" cy="45.9" r=".12"/>
<circle cx="250.6" cy="46.2" r=".37"/>
<circle cx="250.6" cy="46.2" r=".18"/>
<circle cx="250.6" cy="46.2" r=".14"/>
<circle cx="250.8" cy="46.9" r=".16"/>
<circle cx="250.8" cy="42.6" r=".16"/>
<circle cx="251.2" cy="43.1" r=".12"/>
<circle cx="251.2" cy="45.5" r=".07"/>
<circle cx="251.4" cy="42.6" r=".16"/>
<circle cx="252.3" cy="43.4" r=".22"/>
<circle cx="252.7" cy="43.7" r=".07"/>
<circle cx="252.9" cy="52" r=".33"/>
<circle cx="252.9" cy="42.9" r=".33"/>
<circle cx="252.9" cy="52" r=".26"/>
<circle cx="253.3" cy="43.5" r=".03"/>
<circle cx="253.3" cy="51" r=".03"/>
<circle cx="253.3" cy="43.5" r=".05"/>
<circle cx="253.3" cy="51" r=".05"/>
<circle cx="253.4" cy="47.3" r=".12"/>
</g>
<!-- layer: SECTION CUTS -->
<g fill="none" stroke="#000" stroke-width=".25">
<path d="M145.9 38.7h-8.5v6.1M137.4 46.4v1.5M137.4 49.5v8M137.4 59.1v1.5M137.4 62.2v8M137.4 71.8v1.6M137.4 75v7.9M96.5 88.3h-8.7v8.6M98 88.3h1.6M101.2 88.3h8M110.7 88.3h1.6M113.9 88.3h8"/>
<path d="M123.4 88.3h1.6M126.6 88.3h8M136.1 88.3h1.6M137.4 84.5v1.6M137.4 87.7v7.9M137.4 97.2v1.6M139.3 88.3h8M148.8 88.3h1.6M152 88.3h8M161.5 88.3h1.6M164.7 88.3h8M174.2 88.3h1.6"/>
<path d="M177.4 88.3h8.6v8.6M137.4 100.4v7.9M137.4 109.9v1.6M137.4 113.1v6.1h8.5"/>
</g>
<path d="M145.9 38.2l2.7 .5-2.7 .4zM87.4 96.9h.9l-.5 2.7zM185.6 96.9h.9l-.5 2.7zM145.9 118.7l2.7 .5-2.7 .4z" fill="#000" stroke="#000" stroke-width=".2"/>
<!-- layer: DETAILS -->
<g fill="none" stroke="#000" stroke-width=".25">
<path d="M38.9 12.2a2.53 2.53 0 0 1 4.2 1.3v10.5M38.9 12.2l-21.6 21.6M43 13.2l-22.1 22.1M16.9 34.4l-.3 1.1 .7 .2 .2-1.1M17.7 33.5a2.59 2.59 0 0 1 3.2 1.8M17.9 34.2a1.94 1.94 0 0 1 2.3 1.2v5.7l.7 .2v-6M18 33.4a1.26 1.26 0 0 0-1.1 1M18.1 34.1l-.6 .5M43.1 21.8v26.1a2.59 2.59 0 0 0 1.5 1.8M20.2 57.7v.7M20.2 49.4v.7M20.2 52.2v.7"/>
<path d="M20.2 54.9v.7M20.2 43.8v.6M20.2 41.1v.7M20.2 46.6v.7M20.2 47.3l.7 .2v2.1l-.7-.2zM20.2 50.1l.7 .2v2.1l-.7-.2zM20.9 42l-.7-.2v2l.7 .2M20.9 44.7l-.7-.2v2.1l.7 .2M20.9 53.1l-.7-.2v2l.7 .2M20.9 55.8l-.7-.2v2.1l.7 .2M20.9 58.6l-.7-.2v2.1l.7 .2M20.9 42v2"/>
<path d="M20.9 44.7v2.1M20.9 53.1v2M20.9 55.8v2.1M20.9 58.6v2.1M20.9 41.3v.7M20.9 43.9v.7M20.9 46.8v.7M20.9 49.6v.7M20.9 52.4v.7M20.9 55.1v.7M20.9 57.9v.7M47.4 47.9a2.44 2.44 0 0 1-.8 1.7l-22.7 21.4"/>
<path d="M47.4 47.9l-22.9 21.7M47.4 47.9l-.7-.2-22.9 21.6M20.2 63.6v.7M20.2 60.5v.7M20.2 69.5a2.49 2.49 0 0 0 3.6 1.7l.3-.6 .4-1-.7-.3-.3 1.1M20.2 61.2l.7 .2v2.4l-.7-.2zM20.9 69.4a1.76 1.76 0 0 0 2.5 1.2l.1-.2M20.9 63.8v.6M20.9 64.5l-.7-.2v5.2M20.9 64.5v4.9M20.9 60.7v.7"/>
<circle cx="22.2" cy="39.9" r=".62"/>
<circle cx="24" cy="38.1" r=".62"/>
<circle cx="25.8" cy="36.3" r=".62"/>
<circle cx="25.8" cy="39" r=".62"/>
<circle cx="27.6" cy="34.6" r=".62"/>
<circle cx="27.6" cy="37.2" r=".62"/>
<circle cx="29.4" cy="32.8" r=".62"/>
<circle cx="29.4" cy="38.3" r=".62"/>
<circle cx="29.4" cy="35.4" r=".62"/>
<circle cx="31.3" cy="36.5" r=".62"/>
<circle cx="31.3" cy="31" r=".62"/>
<circle cx="31.3" cy="33.7" r=".62"/>
<circle cx="31.3" cy="39.3" r=".62"/>
<circle cx="33.1" cy="31.9" r=".62"/>
<circle cx="33.1" cy="34.7" r=".62"/>
<circle cx="33.1" cy="29.3" r=".62"/>
<circle cx="33.1" cy="37.6" r=".62"/>
<circle cx="34.9" cy="33" r=".62"/>
<circle cx="34.9" cy="38.6" r=".62"/>
<circle cx="34.9" cy="27.5" r=".62"/>
<circle cx="34.9" cy="35.8" r=".62"/>
<circle cx="34.9" cy="30.2" r=".62"/>
<circle cx="36.7" cy="25.7" r=".62"/>
<circle cx="36.7" cy="34" r=".62"/>
<circle cx="36.7" cy="36.9" r=".62"/>
<circle cx="36.7" cy="31.2" r=".62"/>
<circle cx="36.7" cy="39.5" r=".62"/>
<circle cx="36.7" cy="28.4" r=".62"/>
<circle cx="38.5" cy="24" r=".62"/>
<circle cx="38.5" cy="26.6" r=".62"/>
<circle cx="38.5" cy="29.4" r=".62"/>
<circle cx="38.5" cy="35.1" r=".62"/>
<circle cx="38.5" cy="32.3" r=".62"/>
<circle cx="38.5" cy="37.7" r=".62"/>
<circle cx="40.4" cy="24.8" r=".62"/>
<circle cx="40.4" cy="33.3" r=".62"/>
<circle cx="40.4" cy="30.5" r=".62"/>
<circle cx="40.4" cy="27.7" r=".62"/>
<circle cx="40.4" cy="22.2" r=".62"/>
<circle cx="40.4" cy="38.8" r=".62"/>
<circle cx="40.4" cy="36" r=".62"/>
<circle cx="42.1" cy="31.6" r=".62"/>
<circle cx="42.1" cy="34.3" r=".62"/>
<circle cx="42.1" cy="37.1" r=".62"/>
<circle cx="42.1" cy="20.5" r=".62"/>
<circle cx="42.1" cy="28.8" r=".62"/>
<circle cx="42.1" cy="39.9" r=".62"/>
<circle cx="42.1" cy="23.1" r=".62"/>
<circle cx="42.1" cy="25.9" r=".62"/>
<circle cx="22.2" cy="56.5" r=".62"/>
<circle cx="22.2" cy="51" r=".62"/>
<circle cx="22.2" cy="45.3" r=".62"/>
<circle cx="22.2" cy="48.2" r=".62"/>
<circle cx="22.2" cy="59.3" r=".62"/>
<circle cx="22.2" cy="42.5" r=".62"/>
<circle cx="22.2" cy="53.6" r=".62"/>
<circle cx="24" cy="57.5" r=".62"/>
<circle cx="24" cy="40.8" r=".62"/>
<circle cx="24" cy="43.6" r=".62"/>
<circle cx="24" cy="49.2" r=".62"/>
<circle cx="24" cy="51.9" r=".62"/>
<circle cx="24" cy="46.4" r=".62"/>
<circle cx="24" cy="54.7" r=".62"/>
<circle cx="25.8" cy="47.5" r=".62"/>
<circle cx="25.8" cy="55.8" r=".62"/>
<circle cx="25.8" cy="44.7" r=".62"/>
<circle cx="25.8" cy="50.1" r=".62"/>
<circle cx="25.8" cy="52.9" r=".62"/>
<circle cx="25.8" cy="41.8" r=".62"/>
<circle cx="26" cy="58.8" r=".62"/>
<circle cx="27.6" cy="54" r=".62"/>
<circle cx="27.6" cy="48.4" r=".62"/>
<circle cx="27.6" cy="45.7" r=".62"/>
<circle cx="27.6" cy="51.2" r=".62"/>
<circle cx="27.6" cy="40.1" r=".62"/>
<circle cx="27.6" cy="42.9" r=".62"/>
<circle cx="27.7" cy="57" r=".62"/>
<circle cx="29.4" cy="52.2" r=".62"/>
<circle cx="29.4" cy="41.1" r=".62"/>
<circle cx="29.4" cy="43.9" r=".62"/>
<circle cx="29.4" cy="46.6" r=".62"/>
<circle cx="29.4" cy="49.4" r=".62"/>
<circle cx="29.5" cy="55.3" r=".62"/>
<circle cx="31.3" cy="50.5" r=".62"/>
<circle cx="31.3" cy="47.6" r=".62"/>
<circle cx="31.3" cy="44.8" r=".62"/>
<circle cx="31.3" cy="42.2" r=".62"/>
<circle cx="31.4" cy="53.4" r=".62"/>
<circle cx="33.1" cy="43" r=".62"/>
<circle cx="33.1" cy="45.9" r=".62"/>
<circle cx="33.1" cy="48.7" r=".62"/>
<circle cx="33.1" cy="40.4" r=".62"/>
<circle cx="33.2" cy="51.6" r=".62"/>
<circle cx="34.9" cy="46.9" r=".62"/>
<circle cx="34.9" cy="44.1" r=".62"/>
<circle cx="34.9" cy="41.3" r=".62"/>
<circle cx="35.1" cy="49.8" r=".62"/>
<circle cx="36.7" cy="45.2" r=".62"/>
<circle cx="36.7" cy="42.3" r=".62"/>
<circle cx="36.7" cy="47.8" r=".62"/>
<circle cx="38.5" cy="46" r=".62"/>
<circle cx="38.5" cy="40.6" r=".62"/>
<circle cx="38.5" cy="43.4" r=".62"/>
<circle cx="40.4" cy="41.6" r=".62"/>
<circle cx="40.4" cy="44.3" r=".62"/>
<circle cx="42.2" cy="42.4" r=".62"/>
<circle cx="22.2" cy="62.3" r=".62"/>
<circle cx="24" cy="60.6" r=".62"/>
</g>
<!-- layer: TITLE BLOCK -->
<g fill="none" stroke="#000" stroke-width=".25">
<path d="M3.2 3.3h272.6v209.4h-272.6zM60.3 3.3v123.1h-57.1M3.2 79.7h57.1M12.4 77.6h38.7M3.2 88h57.1M3.2 92.2h57.1M3.2 83.9h57.1M28.4 83.9v42.5M29.5 97.5h2.3v2.3h-2.3zM29.5 93.3h2.4v2.3h-2.4zM3.2 109.3h57.1M29.3 105.8h2.3v2.4h-2.3z"/>
<path d="M29.4 101.6h2.3v2.4h-2.3zM29.4 118.8h2.3v2.3h-2.3zM29.5 114.6h2.3v2.3h-2.3zM29.5 110.4h2.4v2.3h-2.4zM29.3 122.9h2.3v2.4h-2.3zM3.2 195.8h167.8v16.9M29.6 195.8v16.9M71.1 200h-67.9h167.8M71.1 195.8v16.9M90.3 195.8v16.9M3.2 208.6h67.9M3.2 204.4h67.9"/>
<path d="M209.6 207h43.2M230.9 201.3v11.4M252.8 201.3v11.4M275.8 201.3h-66.2v11.4"/>
</g>
<text font-size="7.2" x="216.3" y="195.5">SECURITY GRILLES</text>
<g font-size="2.4">
<text x="23.1" y="11.5">7/32&quot; O.C.</text>
<text x="46.1" y="8.4">3/16&quot; Ø</text>
<text x="12.9" y="77.1">PERFORATED ALUMINUM PANEL DETAIL</text>
<text x="26.1" y="82.6">OPTIONS</text>
<text x="7.5" y="86.8">OPENING WIDTH</text>
<text x="7.5" y="91">OPENING HEIGHT</text>
<text x="7.9" y="95.3">HOOD OPTIONS</text>
<text x="32.9" y="95.4">OFF</text>
<text x="32.8" y="99.5">ON (OCTAGON)</text>
<text x="32.6" y="107.9">HOOD SUPPORT</text>
<text x="32.7" y="103.7">ON (ROUND)</text>
<text x="7.9" y="112.4">GUIDE OPTIONS</text>
<text x="33" y="112.5">ANGLED</text>
<text x="32.7" y="116.6">EXTRUDED</text>
<text x="32.6" y="125">HIGH USAGE</text>
<text x="32.7" y="120.8">EXTRUDED W/ TUBE</text>
<text x="8.4" y="198.9">COMPONENT</text>
<text x="11.4" y="202.8">CURTAIN</text>
<text x="36.5" y="202.9">ALUMINUM, CLEAR ANODIZED</text>
<text x="42.9" y="198.8">MATERIAL</text>
<text x="73.7" y="198.9">OPERATION</text>
<text x="91.7" y="198.9">NOTES:</text>
<text x="91.8" y="202.8">- ELECTRIC OPERATOR WITH AUTOMATIC EMERGENCY EGRESS; COMPLIANT</text>
<text x="210.4" y="203.6">DWG. NO.</text>
<text x="215.4" y="199.8">674 UPWARD COILING SECURITY GRILLES - BETWEEN JAMBS</text>
<text x="231.4" y="203.4">DATE:</text>
<text x="12.2" y="207.3">GUIDES</text>
<text x="39.8" y="207.2">EXTRUDED ALUMINUM</text>
<text x="76.1" y="205.8">RHX FOH</text>
<text x="79.2" y="208.6">LH</text>
<text x="91.8" y="205.7">WITH IBC 1008.1.4.4 &amp; NFPA 101</text>
<text x="210.3" y="209.1">SHEET</text>
<text x="231.6" y="209">BY:</text>
<text x="9.8" y="211.5">BOTTOM BAR</text>
<text x="36.4" y="211.6">CLEAR ANODIZED ALUMINUM</text>
</g>
<g font-size="2">
<text x="247.4" y="28.5">PROJECTION</text>
<text x="149.5" y="39.4">B</text>
<text x="263.1" y="39.3">1/4&quot;</text>
<text x="66.2" y="45.6">CHARGE WHEEL</text>
<text x="82.1" y="74.7">5 1/2&quot;</text>
<text x="185.2" y="74.7">5 1/2&quot;</text>
<text x="245.2" y="86.6">OPENING</text>
<text x="246" y="88.9">HEIGHT</text>
<text x="256.9" y="87">HEIGHT</text>
<text x="257.6" y="84.6">TOTAL</text>
<text x="196.9" y="100.2">3/8&quot; EXPANSION BOLTS</text>
<text x="87.3" y="102.2">A</text>
<text x="185.5" y="102.2">A</text>
<text x="206" y="102.6">3'-0&quot; O.C. MAX</text>
<text x="208.8" y="105">EACH SIDE</text>
<text x="149.5" y="120">B</text>
<text x="246.6" y="119.5">FINISHED FLOOR</text>
<text x="131.6" y="127.9">ELEVATION</text>
<text x="226.2" y="127.7">SECTION B-B</text>
<text x="226.3" y="136.6">MIN.</text>
<text x="227.1" y="133.8">PROJECTION</text>
<text x="235.7" y="136.6">MAX.</text>
<text x="224.2" y="139">14&quot; X 16&quot;</text>
<text x="234" y="139">26&quot; X 28&quot;</text>
<text x="82.1" y="149.2">5 1/2&quot;</text>
<text x="184.8" y="149.2">5 1/2&quot;</text>
<text x="128" y="154.7">OPENING WIDTH</text>
<text x="130.8" y="164.7">SECTION A-A</text>
</g>
</svg>
